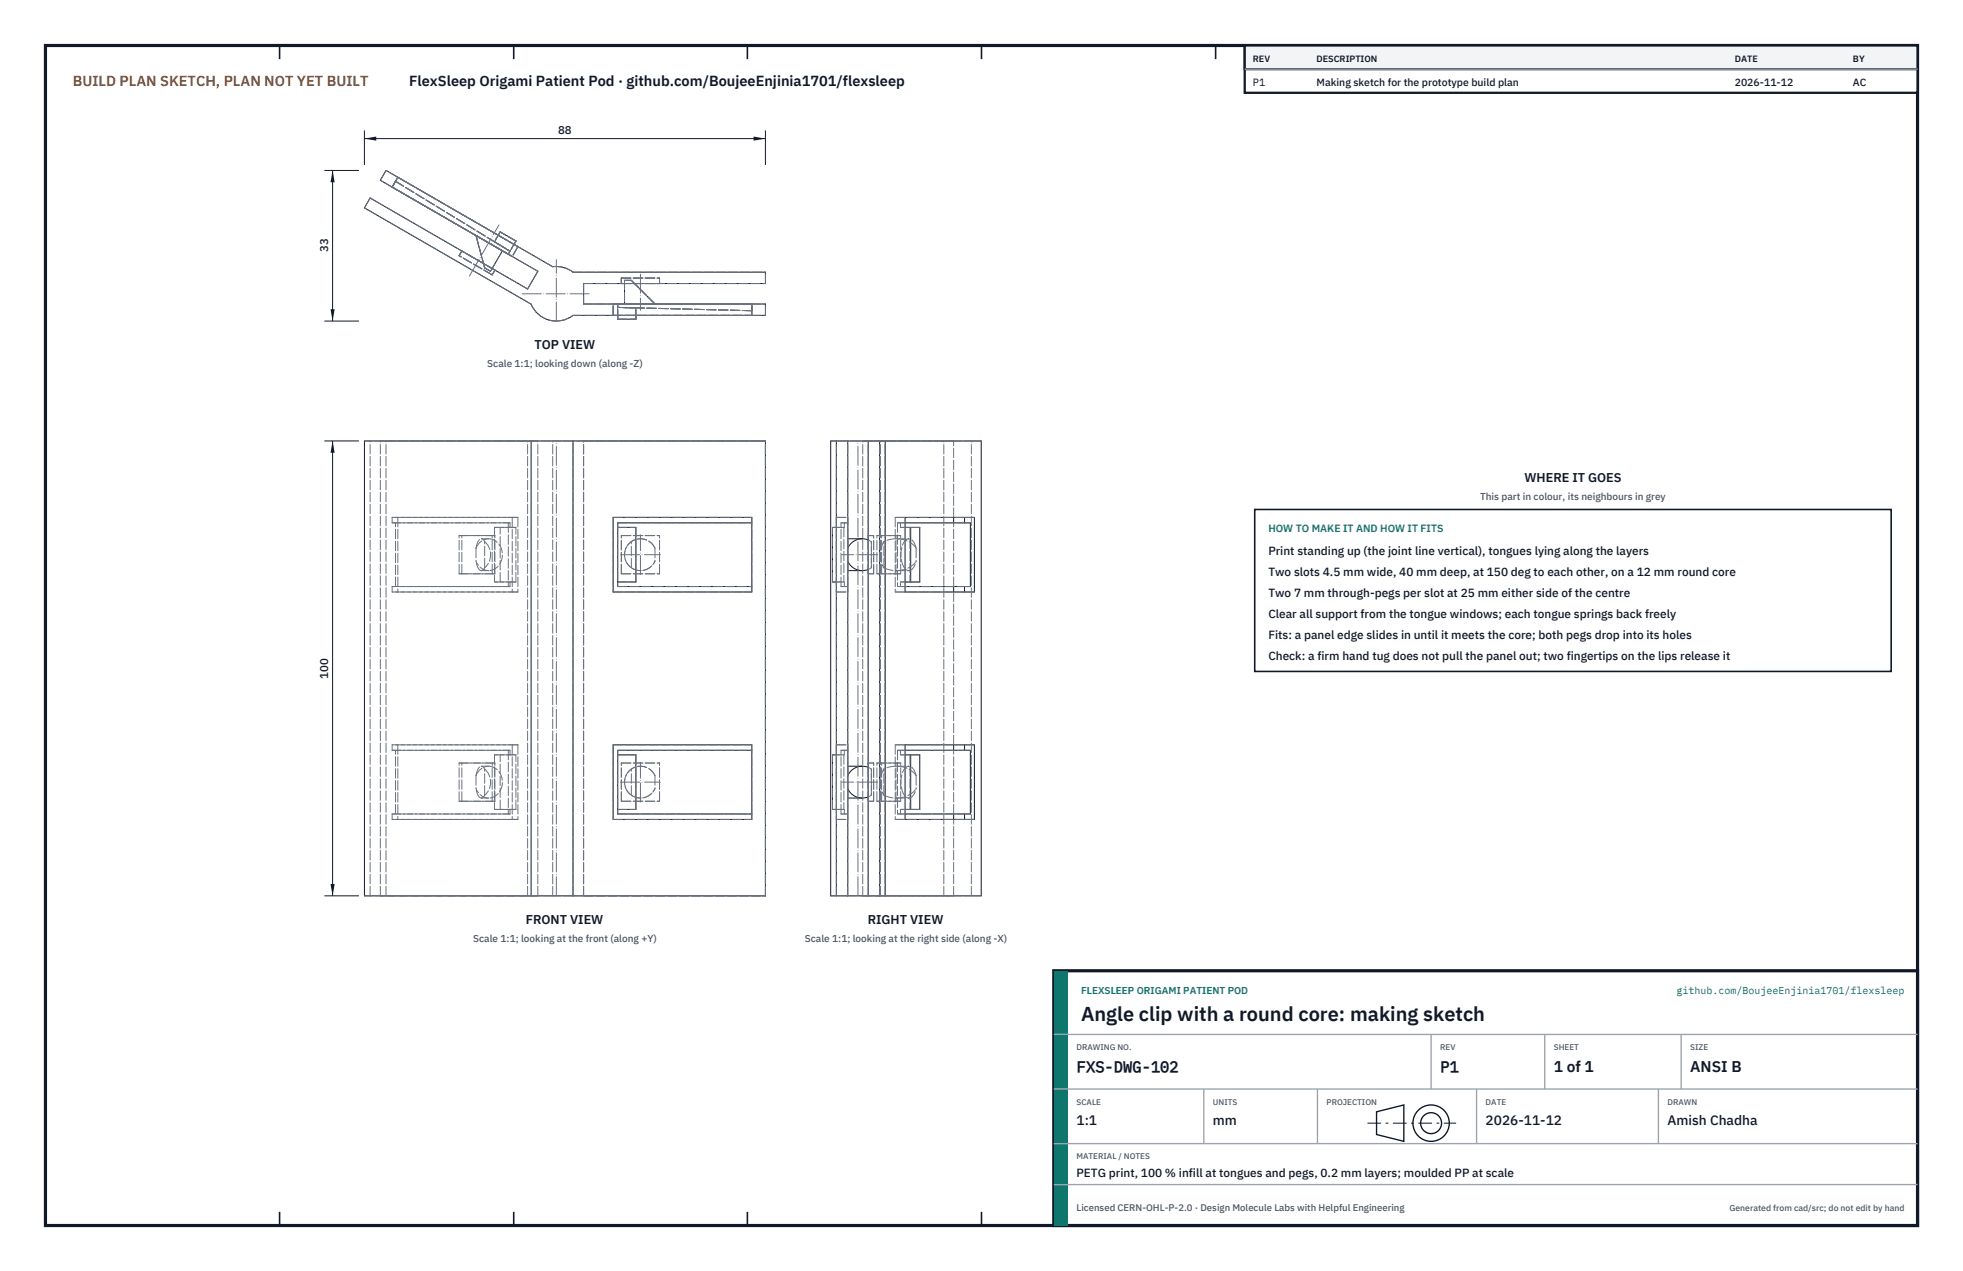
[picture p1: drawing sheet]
<svg xmlns="http://www.w3.org/2000/svg" width="432mm" height="279mm" viewBox="0 0 432 279" stroke-linecap="round" stroke-linejoin="round" font-family="sans-serif">
<path d="M10 10h411.8v259.4h-411.8z" fill="none" stroke="#111827" stroke-width=".7" stroke-linecap="butt"/>
<g fill="none" stroke="#111827" stroke-width=".35">
<path d="M61.5 10v3M113 10v3M164.4 10v3M215.9 10v3M267.4 10v3M318.9 10v3M370.3 10v3M61.5 266.4v3M113 266.4v3M164.4 266.4v3M215.9 266.4v3M267.4 266.4v3"/>
<path d="M318.9 266.4v3M370.3 266.4v3"/>
</g>
<g fill="none" stroke="#111727" stroke-width=".22">
<path d="M84.9 37.5l36.7 21.1h1.3l1.4 .3 1.7 .9h42.4v2.5h-40v4.5h40v2.5h-42.4a6 6 0 0 1-9.2-2.4l-36.6-21.2 1.2-2.2 34.7 20 2.2-3.9-34.6-20zM104.7 51.8l1.7 6.1M109.6 51.7l.4-.7 3.5 2-.4 .7M110.5 55.1l-2.2 3.9M135.9 69.3v.9h4v-.9M137.4 62.3v4.5M139.6 62.3l4.5 4.5M80.2 96.9h88.2v100h-88.2zM116.8 96.9v100M126 96.9v100M182.7 96.9h33.1v100h-33.1zM184 96.9v100"/>
<path d="M186.5 96.9v100M191 96.9v100M193.5 96.9v100M194.7 96.9v100M134.9 113.7h30.5v16.4h-30.5zM135.9 115.9h4v12h-4M165.4 114.9h-29.5v14h29.5M184 115.9h-.9v12h.9M186.5 118.4h3.2M189.7 118.4a3.5 3.5 0 0 0-3.2 2.1M189.7 118.4l1.3 .3M199.1 113.7h15.2v16.4h-15.2z"/>
<path d="M199.1 114.9h14.3v14h-14.3M199.1 115.9h3.2v12h-3.2M200.3 115.9v12M209.8 113.7v1.2M212.2 113.7v1.2M186.5 123.4a3.5 3.5 0 0 0 3.2 2M186.5 125.4h3.2M191 125.2l-1.3 .2M209.8 128.9v1.2M212.2 128.9v1.2M134.9 163.7h30.5v16.4h-30.5zM135.9 165.9h4v12h-4"/>
<path d="M165.4 164.9h-29.5v14h29.5M184 165.9h-.9v12h.9M186.5 173.4a3.5 3.5 0 0 0 3.2 2M186.5 168.4h3.2M186.5 175.4h3.2M189.7 168.4a3.5 3.5 0 0 0-3.2 2.1M189.7 168.4l1.3 .3M191 175.2l-1.3 .2M199.1 163.7h15.2v16.4h-15.2zM199.1 164.9h14.3v14h-14.3M199.1 165.9h3.2v12h-3.2M200.3 165.9v12"/>
<path d="M209.8 163.7v1.2M209.8 178.9v1.2M212.2 163.7v1.2M212.2 178.9v1.2"/>
</g>
<g fill="none" stroke="#6a7180" stroke-width=".22" stroke-dasharray="2.1 .5">
<path d="M84.9 37.5l-1.2 2.1M87 39.9l25.2 15.3M87 39.9l-.7 1.2M87.5 39l-1.2 2.1M81.4 43.5l-1.2 2.2M101.6 55.2l-.6 1M104.7 51.8l5.8 3.3M104.7 51.8l1.9 7.1M106.4 57.9l.2 1M106.6 58.9l1.3 .7M106.6 58.9l-1.9-7.1M107.9 59.6l-1.3-.7"/>
<path d="M107.9 59.6l.4-.6M107.9 59.6l2.6-4.5M108.9 59.4l-7.3-4.2M108.9 59.4l-.6 1M109.6 51.7l-.8 1.4M110 51l-1.2 2.1M110.5 55.1l-5.8-3.3M111.8 55.9l-25.5-14.8M112.2 55.2l-.4 .7M112.2 55.2l-3.4-2.1M112.7 56.4l-26.4-15.3M113.1 53.7l-.9 1.5"/>
<path d="M113.5 53l-1.3 2.2M113.5 53l-3.5-2M113.9 54.2l-1.2 2.2M113.9 54.2l-26.4-15.2M118.3 59.6l-34.6-20M121.6 58.6l-36.7-21.1M126 59.8h42.4M126 59.8l-1.7-.9-1.4-.3h-1.3M108.3 60.4l-7.3-4.2M116.1 63.5l2.2-3.9M116.1 63.5l-34.7-20M116.8 66.9l-36.6-21.2"/>
<path d="M116.8 66.9a6 6 0 0 0 9.2 2.4M126 69.3h42.4M128.4 66.8h40M128.4 62.3v4.5M128.4 62.3h40M134.9 69.3h30.5M134.9 69.3v-2.5M134.9 66.8h30.5M135.9 67.6v-.8M135.9 66.8h29.5M135.9 69.3v-1.7M135.9 70.2v-2.6"/>
<path d="M135.9 67.6l4 .1M135.9 70.2h4M136.7 62.3h8.4M136.7 62.3v-1.2M136.7 61.1h8.4M137.4 66.8h6.7M137.4 61.6h1.5M137.4 61.6v.7M137.4 61.6v5.2M138.9 61.6h-1.5M138.9 61.6l5.2 5.2M139.6 62.3l-.7-.7"/>
<path d="M139.9 70.2v-2.5M139.9 69.3v-1.6M144.1 66.8h-6.7M144.1 66.8l-5.2-5.2M145.1 62.3v-1.2M165.4 69.3v-2.5M165.4 68.3v-1.5M165.4 68.3l-29.5-.7M168.4 69.3v-2.5M168.4 62.3v-2.5M81.4 96.9h-1.2M84.9 96.9h36.7"/>
<path d="M84.9 96.9h-1.2M116.1 96.9h-34.7M118.3 96.9h-34.6M118.3 96.9h-2.2M126 96.9h-4.4M128.4 96.9h40M168.4 96.9h-42.4M186.4 96.9h-3.7M189.8 96.9h20M193.7 96.9h20M193.7 96.9h-3.9M194.7 96.9h.1"/>
<path d="M207.6 96.9h-21.2M209.8 96.9h-2.2M215.8 96.9h-2.1M86.3 113.7v1.2M87 114.9h25.2M87 114.9h-.7M87.5 113.7h-1.2M87.5 113.7v16.4M101.6 117.7h-.6M105.9 118.4l.4 .2 .3 .5M105.9 118.4h1.6M106.6 119.1a3.8 3.8 0 0 1 0 5.7"/>
<path d="M107.5 118.4a3.5 3.5 0 0 1 3 3.5 3.5 3.5 0 0 1-3 3.5M108.3 117.7h-7.3M108.8 115.9v12M108.9 117.7h-7.3M108.9 117.7h-.6M110 115.9h-1.2M111.8 114.9v14M111.8 114.9h-25.5M112.2 114.9h-.4M112.2 114.9v1M112.2 115.9h-3.4M112.7 113.7h-26.4"/>
<path d="M112.7 113.7v16.4M113.5 115.9h-3.5M113.5 115.9h-1.3M113.9 113.7h-1.2M113.9 113.7v16.4M113.9 113.7h-26.4M134.9 113.7v16.4M134.9 113.7h30.5M135.9 114.9v14M135.9 115.9h4M135.9 114.9h29.5M136.7 117.7h8.4"/>
<path d="M138.9 119.1a3.5 3.5 0 0 0 0 5.7M139.9 115.9v12M165.4 113.7v1.2M183.1 115.9h2.6M184 113.7v16.4M184 113.7h2.5M184 115.9h1.6M185 114.9h1.5M185 114.9h.7M185.6 115.9v12M185.7 114.9h.8M185.7 114.9v1"/>
<path d="M185.7 115.9h-.1M186.5 113.7v1.2M186.5 114.9v14M186.5 113.7v16.4M186.5 118.4v7M191 117.7h1.2M191 118.7l.7 .4M191.7 119.1v5.7M192.9 117.7h4.2M193.9 117.7h4.2M193.9 117.7h-1M194.4 119.1a5.9 5.9 0 0 0 0 5.7"/>
<path d="M196.9 113.7h15.3M196.9 113.7v16.4M197.2 118.4l-1.5 .2-1.3 .5M197.2 118.4h2.7M197.4 114.9v14M197.4 114.9h14.8M198.1 114.9h-.7M198.1 114.9v1M198.1 115.9h2.1M198.1 117.7h-1M199.1 114.9h-1M199.1 115.9h-1"/>
<path d="M199.1 113.7h-2.2M199.9 118.4a2.38 2.38 0 0 0-1.6 2.5 4.7 4.7 0 0 0 1.2 4.4l.4 .1M200.2 115.9v12M202.3 115.9h-2.1M209.8 113.7v-16.8M213.4 114.9h-1.2M214.3 113.7h-2.1M86.3 128.9v1.2M87 128.9h25.2M87 128.9v-14M87 128.9h-.7M87.5 130.1h-1.2"/>
<path d="M101 126.1v-8.4M101.6 126.1v-8.4M101.6 126.1h-.6M104.7 120.5v2.9M104.7 120.5a3 3 0 0 1 2.8-2.1M104.7 120.5l.5-1.5 .4-.5 .3-.1M105.9 125.4l-.3-.1-.4-.4-.5-1.5M105.9 125.4h1.6M106.6 124.8l-.3 .5-.4 .1M106.6 124.8v-5.7M107.5 125.4a3 3 0 0 1-2.8-2M108.3 126.1v-8.4"/>
<path d="M108.3 126.1h-7.3M108.9 126.1h-7.3M108.9 126.1v-8.4M108.9 126.1h-.6M110 127.9h-1.2M110 127.9v-12M111.8 128.9h-25.5M112.2 127.9h-3.4M112.2 127.9v1M112.2 128.9h-.4M112.7 130.1h-26.4M113.5 127.9h-1.3"/>
<path d="M113.5 127.9h-3.5M113.5 127.9v-12M113.9 130.1h-1.2M113.9 130.1h-26.4M134.9 130.1h30.5M135.9 128.9h29.5M135.9 127.9h4M136.7 126.1h8.4M136.7 126.1v-8.4M138.9 124.8a3.5 3.5 0 0 0 5.2-1.4M138.9 124.8v-5.7M144.1 120.5v2.9"/>
<path d="M144.1 120.5a3.5 3.5 0 0 0-5.4-1.3 3.5 3.5 0 0 0 0 5.5 3.5 3.5 0 0 0 5.4-1.3M144.1 120.5a3.5 3.5 0 0 0-5.2-1.4M145.1 126.1v-8.4M165.4 128.9v-14M165.4 128.9v1.2M183.1 127.9v-12M183.1 127.9h2.6M184 130.1h2.5M184 127.9h1.6M185 128.9v-14M185 128.9h1.5M185 128.9h.7"/>
<path d="M185.7 128.9h.8M185.7 127.9v1M185.7 127.9h-.1M186.5 128.9v1.2M186.5 120.5v2.9M186.5 120.5v-2.1M186.5 125.4v-2M191 126.1v-8.4M191 126.1h1.2M191.7 124.8l-.7 .4M191.7 124.8v-5.7M192.2 126.1v-8.4"/>
<path d="M192.9 126.1v-8.4M192.9 126.1h4.2M193.9 126.1h4.2M193.9 126.1v-8.4M193.9 126.1h-1M194.4 124.8l1.3 .5 1.5 .1M194.4 124.8v-5.7M196.9 130.1h15.3M197.1 126.1v-8.4M197.2 125.4a5.1 5.1 0 0 0 4.3-2M197.2 125.4h2.7M197.4 128.9h14.8"/>
<path d="M198.1 127.9h2.1M198.1 127.9v1M198.1 128.9h-.7M198.1 126.1v-8.4M198.1 126.1h-1M199.1 128.9h-1M199.1 127.9h-1M199.1 130.1h-2.2M199.9 125.4a2.22 2.22 0 0 0 1.6-2M201.5 120.5v2.9M201.5 120.5a2.22 2.22 0 0 0-1.6-2.1M201.5 120.5a5.1 5.1 0 0 0-4.3-2.1"/>
<path d="M202.3 127.9h-2.1M209.8 128.9v-14M213.4 128.9h-1.2M214.3 130.1h-2.1M86.3 178.9v1.2M86.3 163.7v1.2M87 164.9h25.2M87 164.9h-.7M87 178.9h25.2M87 178.9v-14M87 178.9h-.7M87.5 163.7h-1.2"/>
<path d="M87.5 163.7v16.4M101 176.1v-8.4M101.6 176.1v-8.4M101.6 176.1h-.6M101.6 167.7h-.6M104.7 170.5v2.9M104.7 170.5a3 3 0 0 1 2.8-2.1M104.7 170.5l.5-1.5 .4-.5 .3-.1M105.9 168.4l.4 .2 .3 .5M105.9 175.4l-.4-.2-.3-.3-.5-1.5M105.9 175.4h1.6M105.9 168.4h1.6"/>
<path d="M106.6 169.1a3.8 3.8 0 0 1 0 5.7M106.6 174.8l-.3 .5-.4 .1M106.6 174.8v-5.7M107.5 168.4a3.5 3.5 0 0 1 3 3.5 3.5 3.5 0 0 1-3 3.5M107.5 175.4a3 3 0 0 1-2.8-2M108.3 176.1h-7.3M108.3 167.7h-7.3M108.3 176.1v-8.4M108.8 165.9v12M108.9 167.7h-7.3M108.9 176.1v-8.4M108.9 176.1h-7.3"/>
<path d="M108.9 176.1h-.6M108.9 167.7h-.6M110 177.9h-1.2M110 177.9v-12M110 165.9h-1.2M111.8 178.9h-25.5M111.8 164.9v14M111.8 164.9h-25.5M112.2 164.9h-.4M112.2 164.9v1M112.2 165.9h-3.4M112.2 177.9h-3.4"/>
<path d="M112.2 177.9v1M112.2 178.9h-.4M112.7 163.7h-26.4M112.7 163.7v16.4M113.5 177.9h-1.3M113.5 177.9h-3.5M113.5 165.9h-3.5M113.5 177.9v-12M113.5 165.9h-1.3M113.9 163.7h-1.2M113.9 163.7v16.4M113.9 163.7h-26.4"/>
<path d="M134.9 163.7v16.4M134.9 163.7h30.5M135.9 178.9h29.5M135.9 164.9v14M135.9 177.9h4M135.9 165.9h4M135.9 164.9h29.5M136.7 167.7h8.4M136.7 176.1v-8.4M136.7 176.1h8.4M138.9 169.1a3.5 3.5 0 0 0 0 5.7M138.9 174.8a3.5 3.5 0 0 0 5.2-1.4"/>
<path d="M138.9 174.8v-5.7M139.9 165.9v12M144.1 170.5v2.9M144.1 170.5a3.5 3.5 0 0 0-5.4-1.3 3.5 3.5 0 0 0 0 5.5 3.5 3.5 0 0 0 5.4-1.3M144.1 170.5a3.5 3.5 0 0 0-5.2-1.4M145.1 176.1v-8.4M165.4 163.7v1.2M165.4 178.9v-14M165.4 178.9v1.2M183.1 165.9h2.6M183.1 177.9v-12M183.1 177.9h2.6"/>
<path d="M184 163.7v16.4M184 163.7h2.5M184 177.9h1.6M184 165.9h1.6M185 164.9h1.5M185 178.9v-14M185 178.9h1.5M185 178.9h.7M185 164.9h.7M185.6 165.9v12M185.7 178.9h.8M185.7 164.9h.8"/>
<path d="M185.7 164.9v1M185.7 177.9v1M185.7 177.9h-.1M185.7 165.9h-.1M186.5 163.7v1.2M186.5 178.9v1.2M186.5 164.9v14M186.5 163.7v16.4M186.5 170.5v2.9M186.5 170.5v-2.1M186.5 168.4v7M186.5 175.4v-2"/>
<path d="M191 176.1v-8.4M191 176.1h1.2M191 167.7h1.2M191 168.7l.7 .4M191.7 169.1v5.7M191.7 174.8l-.7 .4M191.7 174.8v-5.7M192.2 176.1v-8.4M192.9 176.1h4.2M192.9 167.7h4.2M192.9 176.1v-8.4M193.9 167.7h4.2"/>
<path d="M193.9 176.1v-8.4M193.9 176.1h4.2M193.9 176.1h-1M193.9 167.7h-1M194.4 169.1a5.9 5.9 0 0 0 0 5.7M194.4 174.8l1.3 .5 1.5 .1M194.4 174.8v-5.7M196.9 163.7h15.3M196.9 163.7v16.4M197.1 176.1v-8.4M197.2 168.4l-1.5 .2-1.3 .5M197.2 175.4a5.1 5.1 0 0 0 4.3-2"/>
<path d="M197.2 175.4h2.7M197.2 168.4h2.7M197.4 178.9h14.8M197.4 164.9v14M197.4 164.9h14.8M198.1 164.9h-.7M198.1 164.9v1M198.1 165.9h2.1M198.1 177.9h2.1M198.1 177.9v1M198.1 178.9h-.7M198.1 176.1v-8.4"/>
<path d="M198.1 176.1h-1M198.1 167.7h-1M199.1 164.9h-1M199.1 178.9h-1M199.1 177.9h-1M199.1 165.9h-1M199.1 163.7h-2.2M199.9 168.4a2.38 2.38 0 0 0-1.6 2.4 4.7 4.7 0 0 0 1.2 4.5l.4 .1M199.9 175.4a2.22 2.22 0 0 0 1.6-2M200.2 165.9v12M201.5 170.5v2.9M201.5 170.5a2.22 2.22 0 0 0-1.6-2.1"/>
<path d="M201.5 170.5a5.1 5.1 0 0 0-4.3-2.1M202.3 177.9h-2.1M202.3 165.9h-2.1M209.8 178.9v-14M209.8 163.7v-33.6M213.4 164.9h-1.2M213.4 178.9h-1.2M214.3 163.7h-2.1M81.4 196.9h-1.2M81.4 196.9v-100M83.7 196.9v-100M84.9 196.9h-1.2"/>
<path d="M84.9 196.9v-100M87.5 180.1h-1.2M112.7 180.1h-26.4M113.9 180.1h-1.2M113.9 180.1h-26.4M116.1 196.9h2.2M116.1 196.9h-34.7M116.1 196.9v-100M118.3 196.9h-34.6M118.3 196.9v-100M121.6 196.9h-36.7M121.6 196.9v-100"/>
<path d="M126 196.9h42.4M126 196.9h-4.4M126 196.9v-100M128.4 196.9h40M128.4 196.9v-100M134.9 180.1h30.5M168.4 196.9v-100M184 196.9v-100M184 180.1h2.5M186.4 196.9h21.2M186.4 196.9h-3.7M186.4 196.9v-100"/>
<path d="M186.5 196.9v-100M189.8 196.9h3.9M189.8 196.9h20M189.8 196.9v-100M191 196.9v-100M193.5 196.9v-100M193.7 196.9h20M193.7 196.9v-100M194.7 196.9h.1M194.7 196.9v-100M196.9 180.1h15.3M199.1 180.1h-2.2"/>
<path d="M207.6 196.9v-100M209.8 196.9h-2.2M209.8 196.9v-16.8M213.7 196.9v-100M214.3 180.1h-2.1M215.8 196.9h-2.1"/>
</g>
<path d="M103.3 60.7l6.4-11.2M114.9 64.6h15M122.4 70.6v-13.5M140.9 60.3v7.9M136.5 121.9h8.7M140.9 126.3v-8.7M193 121.9h-7.9M136.5 171.9h8.7M140.9 176.3v-8.7M193 171.9h-7.9M122.4 196.9v-100M188.7 196.9v-100" fill="none" stroke="#6a7180" stroke-width=".22" stroke-dasharray="4.2 .5 0 .5"/>
<path d="M80.2 28.7v7.6M80.2 30.5h88.2M168.4 28.7v7.6" fill="none" stroke="#111827" stroke-width=".22"/>
<path d="M80.2 30.5l2.6-.5v.9zM165.8 30v.9l2.6-.4z" fill="#111827"/>
<path d="M71.4 37.5h7.6M73.2 37.5v33.1M71.4 70.6h7.6" fill="none" stroke="#111827" stroke-width=".22"/>
<path d="M73.2 37.5l-.5 2.6h.9zM72.7 68h.9l-.4 2.6z" fill="#111827"/>
<path d="M71.4 96.9h7.6M73.2 96.9v100M71.4 196.9h7.6" fill="none" stroke="#111827" stroke-width=".22"/>
<path d="M73.2 96.9l-.5 2.6h.9zM72.7 194.3h.9l-.4 2.6z" fill="#111827"/>
<path d="M276 112h140v35.6h-140z" fill="#fff" stroke="#111827" stroke-width=".35"/>
<path d="M273.8 10h148v10.4h-148z" fill="#fff" stroke="#111827" stroke-width=".5"/>
<path d="M273.8 10h148v5.2h-148z" fill="#f3f4f6" stroke="#111827" stroke-width=".5"/>
<path d="M273.8 15.2h148" fill="none" stroke="#9ca3af" stroke-width=".3"/>
<path d="M231.8 213.4h190v56h-190z" fill="#fff" stroke="#111827" stroke-width=".7" stroke-linecap="butt"/>
<path d="M231.8 213.4h3v56h-3z" fill="#0f766e"/>
<path d="M231.8 227.4h190M231.8 239.4h190M264.8 239.4v12M289.8 239.4v12M314.8 227.4v12M324.8 239.4v12M339.8 227.4v12M364.8 239.4v12M369.8 227.4v12M231.8 251.4h190M231.8 260.4h190" fill="none" stroke="#9ca3af" stroke-width=".3"/>
<g fill="none" stroke="#111827" stroke-width=".3">
<path d="M302.8 244.4l6-1.5v8l-6-1.5z"/>
<circle cx="314.8" cy="246.9" r="4"/>
<circle cx="314.8" cy="246.9" r="2.3"/>
</g>
<path d="M300.8 246.9h19.5" fill="none" stroke="#111827" stroke-width=".22" stroke-dasharray="3 1 .6 1" stroke-linecap="butt"/>
<text font-size="4.4" fill="#111827" x="237.8" y="224.4">Angle clip with a round core: making sketch</text>
<g font-size="3.4" fill="#111827">
<text x="236.8" y="235.6">FXS-DWG-102</text>
<text x="316.8" y="235.6">P1</text>
<text x="341.8" y="235.6">1 of 1</text>
<text x="371.8" y="235.6">ANSI B</text>
</g>
<text font-size="3.2" fill="#b45309" x="16" y="19">BUILD PLAN SKETCH, PLAN NOT YET BUILT</text>
<text font-size="3.2" fill="#111827" x="90" y="19">FlexSleep Origami Patient Pod · github.com/BoujeeEnjinia1701/flexsleep</text>
<g font-size="3" fill="#111827">
<text x="236.8" y="247.2">1:1</text>
<text x="266.8" y="247.2">mm</text>
<text x="326.8" y="247.2">2026-11-12</text>
<text x="366.8" y="247.2">Amish Chadha</text>
</g>
<g font-size="2.8" fill="#111827">
<text x="117.6" y="76.8">TOP VIEW</text>
<text x="335.3" y="106">WHERE IT GOES</text>
<text x="115.7" y="203.1">FRONT VIEW</text>
<text x="190.9" y="203.1">RIGHT VIEW</text>
</g>
<g font-size="2.6" fill="#111827">
<text x="279" y="122">Print standing up (the joint line vertical), tongues lying along the layers</text>
<text x="279" y="126.6">Two slots 4.5 mm wide, 40 mm deep, at 150 deg to each other, on a 12 mm round core</text>
<text x="279" y="131.2">Two 7 mm through-pegs per slot at 25 mm either side of the centre</text>
<text x="279" y="135.8">Clear all support from the tongue windows; each tongue springs back freely</text>
<text x="279" y="140.4">Fits: a panel edge slides in until it meets the core; both pegs drop into its holes</text>
<text x="279" y="145">Check: a firm hand tug does not pull the panel out; two fingertips on the lips release it</text>
<text x="236.8" y="258.8">PETG print, 100 % infill at tongues and pegs, 0.2 mm layers; moulded PP at scale</text>
</g>
<g font-size="2.5" fill="#111827">
<text x="122.8" y="29.5">88</text>
<text x="72.2" y="55.5" transform="rotate(-90 72.2 55.5)">33</text>
<text x="72.2" y="149.2" transform="rotate(-90 72.2 149.2)">100</text>
</g>
<g font-size="2.3" fill="#111827">
<text x="275.6" y="18.8">P1</text>
<text x="289.6" y="18.8">Making sketch for the prototype build plan</text>
<text x="381.6" y="18.8">2026-11-12</text>
<text x="407.6" y="18.8">AC</text>
</g>
<text font-size="2.3" fill="#0f766e" x="279" y="117">HOW TO MAKE IT AND HOW IT FITS</text>
<g font-size="2.2" fill="#4b5563">
<text x="107.2" y="80.8">Scale 1:1; looking down (along -Z)</text>
<text x="325.6" y="110">This part in colour, its neighbours in grey</text>
<text x="104.1" y="207.1">Scale 1:1; looking at the front (along +Y)</text>
<text x="177.1" y="207.1">Scale 1:1; looking at the right side (along -X)</text>
</g>
<g font-size="2.2" fill="#0f766e">
<text x="237.8" y="218.4">FLEXSLEEP ORIGAMI PATIENT POD</text>
<text x="368.8" y="218.4">github.com/BoujeeEnjinia1701/flexsleep</text>
</g>
<text font-size="2.1" fill="#4b5563" x="236.8" y="266.2">Licensed CERN-OHL-P-2.0 · Design Molecule Labs with Helpful Engineering</text>
<g font-size="2" fill="#111827">
<text x="275.6" y="13.6">REV</text>
<text x="289.6" y="13.6">DESCRIPTION</text>
<text x="381.6" y="13.6">DATE</text>
<text x="407.6" y="13.6">BY</text>
</g>
<text font-size="1.9" fill="#4b5563" x="380.4" y="266.2">Generated from cad/src; do not edit by hand</text>
<g font-size="1.8" fill="#4b5563">
<text x="236.8" y="230.8">DRAWING NO.</text>
<text x="316.8" y="230.8">REV</text>
<text x="341.8" y="230.8">SHEET</text>
<text x="371.8" y="230.8">SIZE</text>
<text x="236.8" y="242.8">SCALE</text>
<text x="266.8" y="242.8">UNITS</text>
<text x="291.8" y="242.8">PROJECTION</text>
<text x="326.8" y="242.8">DATE</text>
<text x="366.8" y="242.8">DRAWN</text>
<text x="236.8" y="254.8">MATERIAL / NOTES</text>
</g>
</svg>
